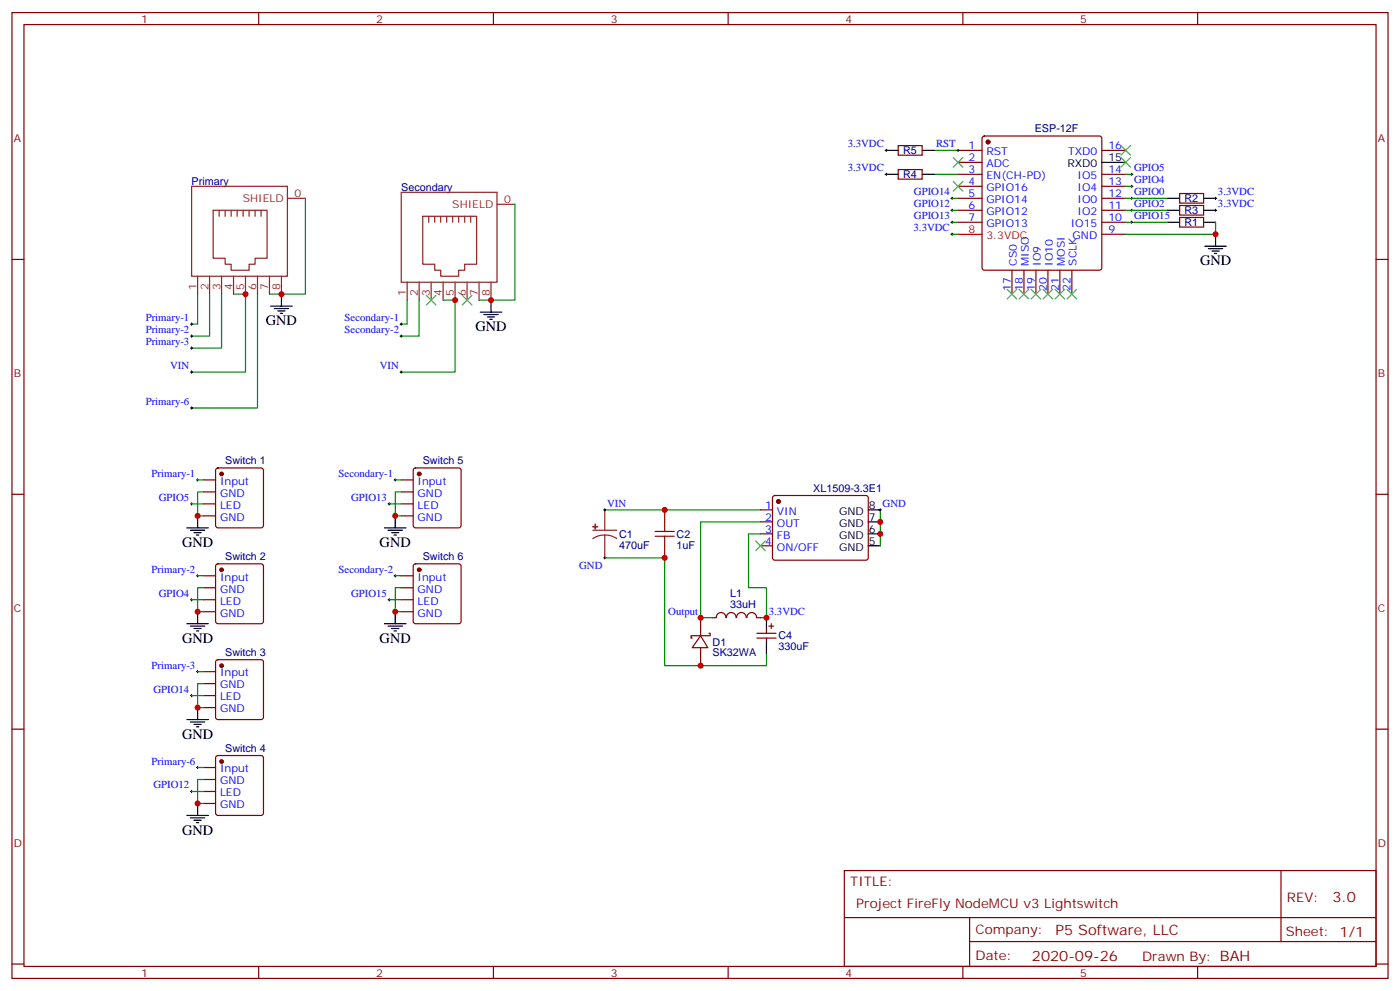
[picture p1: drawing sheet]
<svg xmlns="http://www.w3.org/2000/svg" width="412mm" height="292mm" viewBox="0 0 412 292" stroke-linecap="round" stroke-linejoin="round" font-family="sans-serif">
<g fill="none" stroke="#870000" stroke-width=".35">
<path d="M3.5 3.7h405.4v284.3h-405.4zM7.1 7.2h398.2v277.3h-398.2zM76.2 3.7v3.5M145.3 3.7v3.5M214.5 3.7v3.5M283.6 3.7v3.5M352.8 3.7v3.5M264.6 49.9h7v2.8h-7zM264.6 42.9h7v2.8h-7zM282.2 44.3h7.1M282.2 47.8h7.1M282.2 51.3h7.1"/>
<path d="M282.2 54.9h7.1M282.2 58.4h7.1M289.5 40.2l.5-.2h33.8l.5 .2 .3 .5v38.1l-.3 .5-.5 .3h-33.8l-.5-.3-.2-.5v-38.1zM324.6 44.3h7M324.6 51.3h7M324.6 54.9h7M324.6 58.4h7M347.5 57h7v2.8h-7zM3.5 76.4h3.6M282.2 61.9h7.1M282.2 65.4h7.1M298.1 79.6v7"/>
<path d="M301.6 79.6v7M305.2 79.6v7M308.7 79.6v7M312.2 79.6v7M315.7 79.6v7M324.6 61.9h7M324.6 65.4h7M324.6 69h7M347.5 64h7v2.9h-7zM347.5 60.5h7v2.8h-7zM405.3 76.4h3.6M63.7 138l.5-.2h12.7l.5 .2 .2 .5v16.2l-.2 .5-.5 .2h-12.7l-.5-.2-.2-.5v-16.2z"/>
<path d="M121.9 138l.5-.2h12.7l.5 .2 .2 .5v16.2l-.2 .5-.5 .2h-12.7l-.5-.2-.2-.5v-16.2zM3.5 145.5h3.6M60 141.3h3.5M60 144.8h3.5M60 148.3h3.5M60 151.9h3.5M118.2 141.3h3.5M118.2 144.8h3.5M118.2 148.3h3.5M118.2 151.9h3.5M195.8 150.1v3.5M224 150.1h3.5"/>
<path d="M224 153.6h3.5M224 157.2h3.5M227.8 146.1l.4-.2h27.1l.5 .7-.1 17.9-.6 .4h-27.1l-.5-.7v-17.6zM405.3 145.5h3.6M60 169.5h3.5M60 173h3.5M60 176.6h3.5M63.7 166.2l.5-.2h12.7l.5 .2 .2 .5v16.2l-.2 .5-.5 .2h-12.7l-.5-.2-.2-.5v-16.2zM118.2 169.5h3.5M118.2 173h3.5M118.2 176.6h3.5M121.9 166.2l.5-.2h12.7l.5 .2 .2 .5v16.2l-.2 .5-.5 .2h-12.7l-.5-.2-.2-.5v-16.2z"/>
<path d="M195.8 160.7v3.5M224 160.7h3.5M60 180.1h3.5M60 197.7h3.5M63.7 194.4l.5-.2h12.7l.5 .2 .2 .5v16.2l-.2 .5-.5 .2h-12.7l-.5-.2-.2-.5v-16.2zM118.2 180.1h3.5M206.4 187.1l2.1 3.6h-4.6zM206.4 187.1h-2.8v.8h.3M206.4 181.9v5.2M206.4 190.7v5.3M208.8 186.4h.4v.7h-2.8M213.8 181.8a1.41 1.41 0 0 0-1.4-1.5 1.41 1.41 0 0 0-1.4 1.5l-1.1 .1"/>
<path d="M214 181.8a1.41 1.41 0 0 1 1.4-1.5 1.41 1.41 0 0 1 1.4 1.5M217 181.8a1.41 1.41 0 0 1 1.4-1.5 1.41 1.41 0 0 1 1.4 1.5M220 181.8a1.41 1.41 0 0 1 1.4-1.5 1.41 1.41 0 0 1 1.4 1.5M223 181.9h1M223 186.4h5.6M223 187.9h5.6M225.8 185.4v1M225.8 187.9v1M226.5 184.3h1.4M227.2 183.6v1.4M3.5 214.7h3.6M60 201.3h3.5"/>
<path d="M60 204.8h3.5M60 208.3h3.5M405.3 214.7h3.6M60 226h3.5M60 229.5h3.5M60 233h3.5M60 236.5h3.5M63.7 222.6l.5-.2h12.7l.5 .2 .2 .5v16.3l-.2 .5-.5 .2h-12.7l-.5-.3-.2-.4v-16.3zM248.7 256.3h156.6v28.2h-156.6zM377.3 256.3v20.9M248.7 270.1h156.5M285.6 277.2h119.6"/>
<path d="M285.6 270.1v14.2M3.5 283.8h3.6M76.2 284.5v3.5M145.3 284.5v3.5M214.5 284.5v3.5M283.6 284.5v3.5M352.8 284.5v3.5M405.3 283.8h3.6"/>
</g>
<g fill="none" stroke="#8c2424" stroke-width=".35">
<path d="M56.4 54.9h28.3v26.4h-28.3zM84.7 58.4h5.3M118.2 56.6h28.2v26.5h-28.2zM62.8 61.9h15.9v14.1h-3.6v1.8h-1.7v1.8h-5.3v-1.8h-1.8v-1.8h-3.5zM64.6 61.9v1.8M66.3 61.9v1.8M68.1 61.9v1.8M69.8 61.9v1.8M71.6 61.9v1.8M73.4 61.9v1.8M75.1 61.9v1.8M76.9 61.9v1.8"/>
<path d="M124.5 63.7h15.9v14.1h-3.5v1.8h-1.8v1.7h-5.3v-1.7h-1.7v-1.8h-3.6zM126.3 63.7v1.7M128.1 63.7v1.7M129.8 63.7v1.7M131.6 63.7v1.7M133.3 63.7v1.7M135.1 63.7v1.7M136.9 63.7v1.7M138.6 63.7v1.7M146.4 60.1h5.3M58.2 81.3v5.3M61.7 81.3v5.3"/>
<path d="M65.3 81.3v5.3M68.8 81.3v5.3M72.3 81.3v5.3M75.8 81.3v5.3M79.4 81.3v5.3M82.9 81.3v5.3M119.9 83.1v5.3M123.5 83.1v5.3M127 83.1v5.3M130.5 83.1v5.3M134.1 83.1v5.3M137.6 83.1v5.3"/>
<path d="M141.1 83.1v5.3M144.6 83.1v5.3M174.6 156.1h7.1M178.2 157.5l1.8 .3 1.7 .8M178.2 157.5l-1.9 .3-1.7 .8M178.2 150.1v6M178.2 157.5v6.7"/>
</g>
<g fill="#870000" stroke="#870000" stroke-width=".35">
<circle cx="65.3" cy="139.5" r=".53"/>
<circle cx="65.3" cy="167.7" r=".53"/>
<circle cx="65.3" cy="196" r=".53"/>
<circle cx="65.3" cy="224.2" r=".53"/>
<circle cx="123.5" cy="139.5" r=".53"/>
<circle cx="123.5" cy="167.7" r=".53"/>
<circle cx="291" cy="41.8" r=".53"/>
<circle cx="229.3" cy="147.6" r=".53"/>
</g>
<g fill="none" stroke="#008700" stroke-width=".35">
<path d="M90 58.4v28.2h-10.6M275.2 51.3h7M275.2 44.3h7M280.5 58.4h1.7M331.6 58.4h12.4M331.6 51.3h1.8M331.6 54.9h1.8M151.7 60.1v28.3h-10.6M280.5 61.9h1.7M280.5 65.4h1.7M280.5 69h1.7M331.6 61.9h12.4"/>
<path d="M331.6 65.4h12.4M358.1 65.4v3.6h-26.5M58.2 86.6v8.8h-1.8M61.7 86.6v12.4h-5.3M65.3 86.6v15.9h-8.9M68.8 86.6h3.5v22.9h-15.9M75.8 86.6v33.5h-19.4M119.9 88.4v7h-1.7M123.5 88.4v10.6h-5.3M130.5 88.4h3.6v21.1h-15.9M56.4 148.3h3.6M58.2 141.3h1.8"/>
<path d="M60 144.8h-1.8v7.1h1.8M114.7 148.3h3.5M116.4 141.3h1.8M118.2 144.8h-1.8v7.1h1.8M178.2 150.1h45.8M224 153.6h-17.6v28.3h3.5M224 157.2h-3.5v15.8h5.3v8.9h-1.8M259.3 150.1v10.6M56.4 176.6h3.6M58.2 169.5h1.8M60 173h-1.8v7.1h1.8M114.7 176.6h3.5"/>
<path d="M116.4 169.5h1.8M118.2 173h-1.8v7.1h1.8M178.2 164.2h17.6v31.8h30v-3.6M58.2 197.7h1.8M56.4 204.8h3.6M60 201.3h-1.8v7h1.8M56.4 233h3.6M58.2 226h1.8M60 229.5h-1.8v7h1.8"/>
</g>
<path d="M282.2 69h7.1" fill="none" stroke="#f00" stroke-width=".35"/>
<g fill="none" stroke="#000" stroke-width=".35">
<path d="M261.1 51.3h3.5M261.1 44.3h3.5M271.6 51.3h3.6M271.6 44.3h3.6M324.6 47.8h7M344 58.4h3.5M354.5 58.4h3.6M344 65.4h3.5M344 61.9h3.5M354.5 65.4h3.6M354.5 61.9h3.6M354.9 72.5h6.3"/>
<path d="M356 73.2h4.2M357 73.9h2.1M357.7 74.6h.7M358.1 69v3.5M79.7 90.1h6.4M80.8 90.8h4.2M81.8 91.5h2.2M82.5 92.3h.8M82.9 86.6v3.5M141.5 91.9h6.3M142.5 92.6h4.3M143.6 93.3h2.1"/>
<path d="M144.3 94h.7M144.6 88.4v3.5M55 155.4h6.4M56.1 156.1h4.2M57.1 156.8h2.2M57.9 157.5h.7M58.2 151.9v3.5M113.2 155.4h6.4M114.3 156.1h4.2M115.4 156.8h2.1M116.1 157.5h.7M116.4 151.9v3.5"/>
<path d="M255.8 157.2h3.5M255.8 153.6h3.5M255.8 150.1h3.5M255.8 160.7h3.5M55 183.6h6.4M56.1 184.3h4.2M57.1 185h2.2M57.9 185.7h.7M58.2 180.1v3.5M113.2 183.6h6.4M114.3 184.3h4.2M115.4 185h2.1"/>
<path d="M116.1 185.7h.7M116.4 180.1v3.5M225.8 181.9v3.5M225.8 188.9v3.5M55 211.8h6.4M56.1 212.5h4.2M57.1 213.3h2.2M57.9 214h.7M58.2 208.3v3.5M58.2 236.5v3.6M55 240.1h6.4M56.1 240.8h4.2"/>
<path d="M57.1 241.5h2.2M57.9 242.2h.7"/>
</g>
<g fill="none" stroke="#3c3" stroke-width=".35">
<path d="M280.8 53.4l2.8 2.9M280.8 46.4l2.8 2.8M283.6 53.4l-2.8 2.9M283.6 46.4l-2.8 2.8M330.2 42.9l2.8 2.8M330.2 46.4l2.8 2.8M333 42.9l-2.8 2.8M333 46.4l-2.8 2.8M125.6 87l2.8 2.8M128.4 87l-2.8 2.8M136.2 87l2.8 2.8M139 87l-2.8 2.8"/>
<path d="M296.7 85.2l2.8 2.8M299.5 85.2l-2.8 2.8M300.2 85.2l2.8 2.8M303 85.2l-2.8 2.8M303.7 85.2l2.9 2.8M306.6 85.2l-2.9 2.8M307.3 85.2l2.8 2.8M310.1 85.2l-2.8 2.8M310.8 85.2l2.8 2.8M313.6 85.2l-2.8 2.8M314.3 85.2l2.8 2.8M317.1 85.2l-2.8 2.8"/>
<path d="M222.6 159.3l2.8 2.8M225.4 159.3l-2.8 2.8"/>
</g>
<g fill="none" stroke="#000" stroke-width=".29">
<path d="M260.7 51.3h.7M260.7 44.3h.7M261.1 43.9v.7M261.1 51v.7M280.1 58.4h.7M280.5 58v.7M281.9 44.3h.7M282.2 43.9v.7M333 51.3h.7M333 54.9h.7M333 58.4h.7M333.4 51v.7"/>
<path d="M333.4 54.5v.7M333.4 58v.7M357.7 58.4h.7M358.1 58v.7M280.1 61.9h.7M280.1 65.4h.7M280.1 69h.7M280.5 61.6v.7M280.5 65.1v.7M280.5 68.6v.7M333 61.9h.7M333 65.4h.7"/>
<path d="M333.4 61.6v.7M333.4 65.1v.7M357.7 61.9h.7M358.1 61.6v.7M56.1 95.4h.7M56.1 99h.7M56.4 95.1v.7M56.4 98.6v.7M117.8 95.4h.7M117.8 99h.7M118.2 95.1v.7M118.2 98.6v.7"/>
<path d="M56.1 102.5h.7M56.1 109.5h.7M56.4 102.1v.7M56.4 109.2v.7M56.4 119.8v.7M117.8 109.5h.7M118.2 109.2v.7M56.1 120.1h.7M56.1 148.3h.7M56.4 148v.7M57.9 141.3h.7M58.2 140.9v.7"/>
<path d="M114.3 148.3h.7M114.7 148v.7M116.1 141.3h.7M116.4 140.9v.7M177.8 150.1h.7M178.2 149.8v.7M258.9 150.1h.7M259.3 149.8v.7M56.1 176.6h.7M56.4 176.2v.7M57.9 169.5h.7M58.2 169.2v.7"/>
<path d="M114.3 176.6h.7M114.7 176.2v.7M116.1 169.5h.7M116.4 169.2v.7M177.8 164.2h.7M178.2 163.9v.7M57.9 197.7h.7M58.2 197.4v.7M206 181.9h.7M206.4 181.5v.7M225.4 181.9h.7M225.8 181.5v.7"/>
<path d="M56.1 204.8h.7M56.4 204.4v.7M56.1 233h.7M56.4 232.7v.7M57.9 226h.7M58.2 225.6v.7"/>
</g>
<g fill="#8c2424" stroke="#8c2424" stroke-width=".35">
<path d="M174.6 155l1.4 .1z"/>
<path d="M175.3 154.3l.1 1.5z"/>
</g>
<path d="M193 156.5h5.6M193 157.9h5.6M195.8 153.6v2.9M195.8 157.9v2.8" fill="none" stroke="#a10000" stroke-width=".35"/>
<g fill="#c00">
<circle cx="116.4" cy="151.9" r=".88"/>
<circle cx="116.4" cy="180.1" r=".88"/>
<circle cx="144.6" cy="88.4" r=".88"/>
<circle cx="82.9" cy="86.6" r=".88"/>
<circle cx="58.2" cy="236.5" r=".88"/>
<circle cx="58.2" cy="180.1" r=".88"/>
<circle cx="58.2" cy="151.9" r=".88"/>
<circle cx="72.3" cy="86.6" r=".88"/>
<circle cx="134.1" cy="88.4" r=".88"/>
<circle cx="58.2" cy="208.3" r=".88"/>
<circle cx="259.3" cy="157.2" r=".88"/>
<circle cx="259.3" cy="153.6" r=".88"/>
<circle cx="195.8" cy="150.1" r=".88"/>
<circle cx="195.8" cy="164.2" r=".88"/>
<circle cx="358.1" cy="69" r=".88"/>
<circle cx="225.8" cy="181.9" r=".88"/>
<circle cx="206.4" cy="181.9" r=".88"/>
<circle cx="206.4" cy="196" r=".88"/>
</g>
<g font-size="4.2">
<text x="353.5" y="78.1">GND</text>
<text x="78.3" y="95.8">GND</text>
<text x="140.1" y="97.5">GND</text>
<text x="53.6" y="161">GND</text>
<text x="111.8" y="161">GND</text>
<text x="53.6" y="189.3">GND</text>
<text x="111.8" y="189.3">GND</text>
<text x="53.6" y="217.5">GND</text>
<text x="53.6" y="245.7">GND</text>
</g>
<g font-size="4.2" fill="#800">
<text x="392.5" y="265.6">3.0</text>
<text x="310.9" y="275.1">P5 Software, LLC</text>
<text x="304" y="282.9">2020-09-26</text>
</g>
<g font-size="3.9" fill="#800">
<text x="250.5" y="260.9">TITLE:</text>
<text x="252.2" y="267.2">Project FireFly NodeMCU v3 Lightswitch</text>
<text x="379.1" y="265.6">REV:</text>
<text x="287.4" y="275.1">Company:</text>
<text x="378.7" y="275.7">Sheet: 1/1</text>
<text x="287.4" y="282.8">Date:</text>
<text x="336.4" y="282.8">Drawn By: BAH</text>
</g>
<g font-size="3.2" fill="#800">
<text x="41.6" y="6.7">1</text>
<text x="110.8" y="6.7">2</text>
<text x="179.9" y="6.7">3</text>
<text x="249.1" y="6.7">4</text>
<text x="318.2" y="6.7">5</text>
<text x="4.1" y="41.8">A</text>
<text x="405.9" y="41.8">A</text>
<text x="4.1" y="110.9">B</text>
<text x="405.9" y="110.9">B</text>
<text x="4.1" y="180.1">C</text>
<text x="405.9" y="180.1">C</text>
<text x="4.1" y="249.2">D</text>
<text x="405.9" y="249.2">D</text>
<text x="41.6" y="287.5">1</text>
<text x="110.8" y="287.5">2</text>
<text x="179.9" y="287.5">3</text>
<text x="249.1" y="287.5">4</text>
<text x="318.2" y="287.5">5</text>
</g>
<g font-size="3.2" fill="#000080">
<text x="304.8" y="39">ESP-12F</text>
<text x="266" y="45.4">R5</text>
<text x="266" y="52.5">R4</text>
<text x="56.4" y="54.4">Primary</text>
<text x="118.2" y="56.1">Secondary</text>
<text x="348.9" y="59.6">R2</text>
<text x="348.9" y="63.1">R3</text>
<text x="348.9" y="66.6">R1</text>
<text x="66.3" y="136.6">Switch 1</text>
<text x="124.5" y="136.6">Switch 5</text>
<text x="239.6" y="144.8">XL1509-3.3E1</text>
<text x="182.4" y="161.5">470uF</text>
<text x="182.4" y="158.3">C1</text>
<text x="199.3" y="161.5">1uF</text>
<text x="199.3" y="158.3">C2</text>
<text x="66.3" y="164.8">Switch 2</text>
<text x="124.5" y="164.8">Switch 6</text>
<text x="215.1" y="179">33uH</text>
<text x="215.1" y="175.9">L1</text>
<text x="209.9" y="190.1">D1</text>
<text x="229.3" y="191.4">330uF</text>
<text x="229.3" y="188.2">C4</text>
<text x="66.3" y="193">Switch 3</text>
<text x="209.9" y="193.2">SK32WA</text>
<text x="66.3" y="221.3">Switch 4</text>
</g>
<g font-size="3.2" fill="#00f">
<text x="249.7" y="43.4">3.3VDC</text>
<text x="275.7" y="43.4">RST</text>
<text x="285.3" y="43.9">1</text>
<text x="285.3" y="47.4">2</text>
<text x="290.6" y="45.7">RST</text>
<text x="314.7" y="45.7">TXD0</text>
<text x="326.5" y="43.9">16</text>
<text x="249.7" y="50.4">3.3VDC</text>
<text x="285.3" y="51">3</text>
<text x="290.6" y="49.2">ADC</text>
<text x="290.6" y="52.7">EN(CH-PD)</text>
<text x="317.4" y="52.7">IO5</text>
<text x="326.5" y="51">14</text>
<text x="334.1" y="50.4">GPIO5</text>
<text x="334.1" y="54">GPIO4</text>
<text x="269.2" y="57.5">GPIO14</text>
<text x="285.3" y="54.5">4</text>
<text x="285.3" y="58">5</text>
<text x="290.6" y="56.3">GPIO16</text>
<text x="290.6" y="59.8">GPIO14</text>
<text x="317.4" y="59.8">IO0</text>
<text x="317.4" y="56.3">IO4</text>
<text x="326.5" y="58">12</text>
<text x="326.5" y="54.5">13</text>
<text x="334.1" y="57.5">GPIO0</text>
<text x="358.8" y="57.5">3.3VDC</text>
<text x="269.2" y="61">GPIO12</text>
<text x="269.2" y="64.6">GPIO13</text>
<text x="285.3" y="61.6">6</text>
<text x="285.3" y="65.1">7</text>
<text x="290.6" y="63.3">GPIO12</text>
<text x="317.4" y="63.3">IO2</text>
<text x="326.5" y="65.1">10</text>
<text x="326.5" y="61.6">11</text>
<text x="334.1" y="61">GPIO2</text>
<text x="334.1" y="64.6">GPIO15</text>
<text x="358.8" y="61">3.3VDC</text>
<text x="269.1" y="68.1">3.3VDC</text>
<text x="290.6" y="66.9">GPIO13</text>
<text x="315.4" y="66.9">IO15</text>
<text x="316" y="70.4">GND</text>
<text x="326.5" y="68.6">9</text>
<text x="299.5" y="78.2" transform="rotate(-90 299.5 78.2)">CS0</text>
<text x="303" y="78.2" transform="rotate(-90 303 78.2)">MISO</text>
<text x="306.6" y="78.2" transform="rotate(-90 306.6 78.2)">IO9</text>
<text x="310.1" y="78.2" transform="rotate(-90 310.1 78.2)">IO10</text>
<text x="313.6" y="78.2" transform="rotate(-90 313.6 78.2)">MOSI</text>
<text x="317.1" y="78.2" transform="rotate(-90 317.1 78.2)">SCLK</text>
<text x="297.7" y="85.5" transform="rotate(-90 297.7 85.5)">17</text>
<text x="301.3" y="85.5" transform="rotate(-90 301.3 85.5)">18</text>
<text x="304.8" y="85.5" transform="rotate(-90 304.8 85.5)">19</text>
<text x="308.3" y="85.5" transform="rotate(-90 308.3 85.5)">20</text>
<text x="311.9" y="85.5" transform="rotate(-90 311.9 85.5)">21</text>
<text x="315.4" y="85.5" transform="rotate(-90 315.4 85.5)">22</text>
<text x="42.9" y="94.5">Primary-1</text>
<text x="101.5" y="94.5">Secondary-1</text>
<text x="42.9" y="98.1">Primary-2</text>
<text x="42.9" y="101.6">Primary-3</text>
<text x="101.5" y="98.1">Secondary-2</text>
<text x="50.1" y="108.7">VIN</text>
<text x="111.9" y="108.7">VIN</text>
<text x="42.9" y="119.2">Primary-6</text>
<text x="44.7" y="140.4">Primary-1</text>
<text x="64.8" y="142.7">Input</text>
<text x="99.7" y="140.4">Secondary-1</text>
<text x="123" y="142.7">Input</text>
<text x="46.8" y="147.5">GPIO5</text>
<text x="64.8" y="146.2">GND</text>
<text x="64.8" y="149.8">LED</text>
<text x="103.4" y="147.5">GPIO13</text>
<text x="123" y="146.2">GND</text>
<text x="123" y="149.8">LED</text>
<text x="178.9" y="149.2">VIN</text>
<text x="225.3" y="149.8">1</text>
<text x="64.8" y="153.3">GND</text>
<text x="123" y="153.3">GND</text>
<text x="225.3" y="153.3">2</text>
<text x="228.8" y="151.5">VIN</text>
<text x="228.8" y="155">OUT</text>
<text x="225.3" y="156.8">3</text>
<text x="225.3" y="160.3">4</text>
<text x="228.8" y="158.6">FB</text>
<text x="170.6" y="167.4">GND</text>
<text x="228.8" y="162.1">ON/OFF</text>
<text x="44.7" y="168.6">Primary-2</text>
<text x="64.8" y="170.9">Input</text>
<text x="99.7" y="168.6">Secondary-2</text>
<text x="123" y="170.9">Input</text>
<text x="46.8" y="175.7">GPIO4</text>
<text x="64.8" y="174.4">GND</text>
<text x="64.8" y="178">LED</text>
<text x="103.4" y="175.7">GPIO15</text>
<text x="123" y="174.4">GND</text>
<text x="123" y="178">LED</text>
<text x="64.8" y="181.5">GND</text>
<text x="123" y="181.5">GND</text>
<text x="196.8" y="181">Output</text>
<text x="226.5" y="181">3.3VDC</text>
<text x="44.7" y="196.8">Primary-3</text>
<text x="45.2" y="203.9">GPIO14</text>
<text x="64.8" y="199.1">Input</text>
<text x="64.8" y="202.7">GND</text>
<text x="64.8" y="206.2">LED</text>
<text x="64.8" y="209.7">GND</text>
<text x="44.7" y="225.1">Primary-6</text>
<text x="64.8" y="227.4">Input</text>
<text x="45.2" y="232.1">GPIO12</text>
<text x="64.8" y="230.9">GND</text>
<text x="64.8" y="234.4">LED</text>
<text x="64.8" y="237.9">GND</text>
</g>
<g font-size="3.2">
<text x="326.5" y="47.4">15</text>
<text x="314.4" y="49.2">RXD0</text>
<text x="255.9" y="149.8">8 GND</text>
<text x="247.2" y="155">GND</text>
<text x="247.2" y="151.5">GND</text>
<text x="255.9" y="153.3">7</text>
<text x="247.2" y="158.6">GND</text>
<text x="255.9" y="160.3">5</text>
<text x="255.9" y="156.8">6</text>
<text x="247.2" y="162.1">GND</text>
</g>
<g font-size="3.2" fill="#8d2323">
<text x="71.5" y="59.4">SHIELD</text>
<text x="86.8" y="58">0</text>
<text x="148.5" y="59.8">0</text>
<text x="133.2" y="61.2">SHIELD</text>
<text x="57.9" y="85.4" transform="rotate(-90 57.9 85.4)">1</text>
<text x="61.4" y="85.4" transform="rotate(-90 61.4 85.4)">2</text>
<text x="64.9" y="85.4" transform="rotate(-90 64.9 85.4)">3</text>
<text x="68.4" y="85.4" transform="rotate(-90 68.4 85.4)">4</text>
<text x="72" y="85.4" transform="rotate(-90 72 85.4)">5</text>
<text x="75.5" y="85.4" transform="rotate(-90 75.5 85.4)">6</text>
<text x="79" y="85.4" transform="rotate(-90 79 85.4)">7</text>
<text x="82.5" y="85.4" transform="rotate(-90 82.5 85.4)">8</text>
<text x="119.6" y="87.2" transform="rotate(-90 119.6 87.2)">1</text>
<text x="123.1" y="87.2" transform="rotate(-90 123.1 87.2)">2</text>
<text x="126.6" y="87.2" transform="rotate(-90 126.6 87.2)">3</text>
<text x="130.2" y="87.2" transform="rotate(-90 130.2 87.2)">4</text>
<text x="133.7" y="87.2" transform="rotate(-90 133.7 87.2)">5</text>
<text x="137.2" y="87.2" transform="rotate(-90 137.2 87.2)">6</text>
<text x="140.8" y="87.2" transform="rotate(-90 140.8 87.2)">7</text>
<text x="144.3" y="87.2" transform="rotate(-90 144.3 87.2)">8</text>
</g>
<g font-size="3.2" fill="#f00">
<text x="285.3" y="68.6">8</text>
<text x="290.6" y="70.4">3.3VDC</text>
</g>
</svg>
